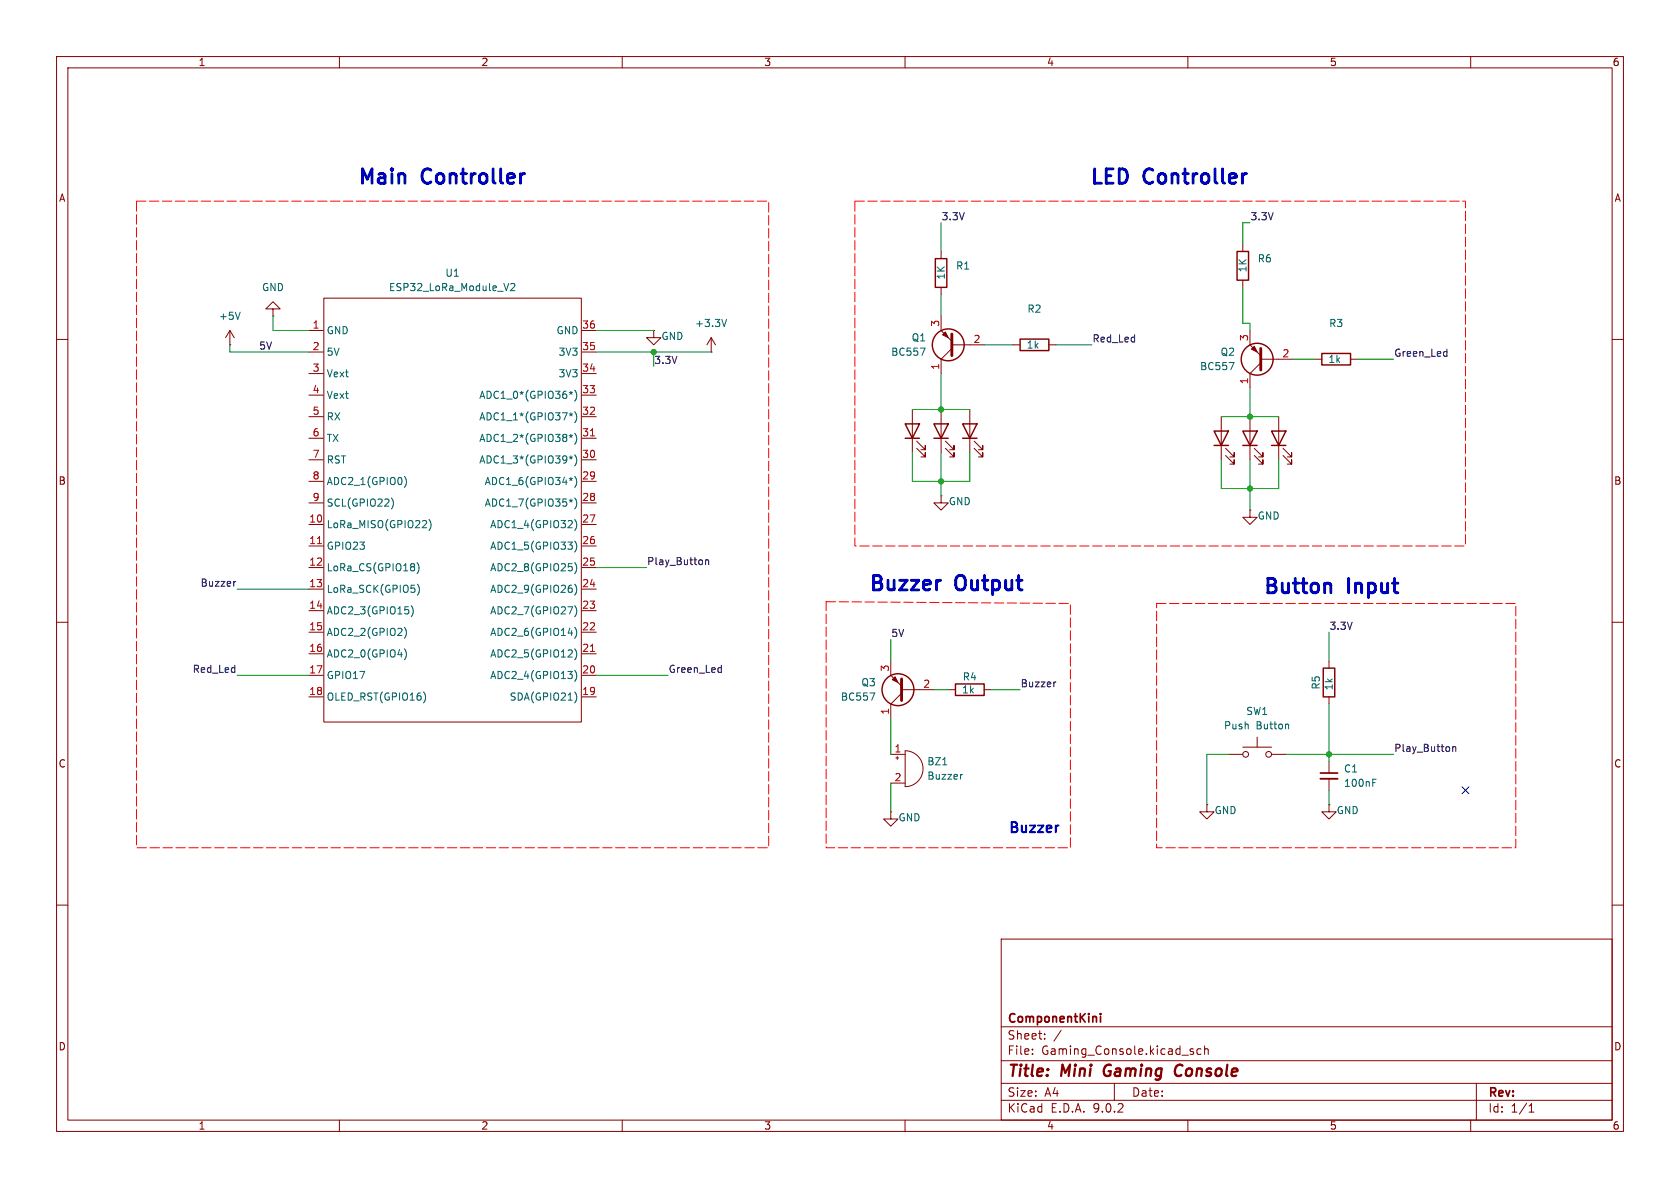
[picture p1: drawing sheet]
<svg xmlns="http://www.w3.org/2000/svg" width="297mm" height="210mm" viewBox="0 0 297 210" stroke-linecap="round" stroke-linejoin="round" font-family="sans-serif">
<g fill="none" stroke="#840000" stroke-width=".18">
<path d="M10 10h277v190h-277zM12 12h273v186h-273zM60 10v2M110 10v2M160 10v2M210 10v2M260 10v2M40.6 58.4l-.7 1.3M40.6 58.4l.8 1.3M40.6 58.4v2.6M48.3 54.6h1.2l-1.2-1.3-1.3 1.3h1.3v1.3M48.3 55.9h.1"/>
<path d="M54.6 58.4h2.5M57.2 52.7h45.6v74.9h-45.6zM102.9 58.4h2.5M115.6 58.4v1.3h1.2l-1.2 1.3-1.3-1.3h1.3M115.6 58.4h.1M125.7 59.7l-.7 1.3M125.7 59.7l.8 1.3M125.7 59.7v2.5M166.4 55.9v2.5l1.9 1.9M166.4 44.5v1.2M166.4 50.8v1.3M219.7 43.2v1.3"/>
<path d="M219.7 49.5v1.3M221 58.4v2.6l1.9 1.9M10 60h2M40.6 61h.1M54.6 62.2h2.5M54.6 66h2.5M54.6 69.9h2.5M54.6 73.7h2.5M54.6 77.5h2.5M102.9 62.2h2.5M102.9 66h2.5M102.9 69.9h2.5"/>
<path d="M102.9 73.7h2.5M102.9 77.5h2.5M125.7 62.2h.1M161.3 72.4v7.6M162.1 79.2l1.5 1.6v-.8v.8h-.8M162.1 78l1.5 1.5v-.8v.8h-.8M166.4 72.4v7.6M167.1 79.2l1.6 1.6v-.8v.8h-.8M167.1 78l1.6 1.5v-.8v.8h-.8M168.3 61h5.7M168.3 61.6l-1.9 1.9v2.5M171.4 72.4v7.6"/>
<path d="M172.2 79.2l1.5 1.6v-.8v.8h-.7M172.2 78l1.5 1.5v-.8v.8h-.7M179.1 61h1.2M185.4 61h1.3M215.9 73.7v7.6M216.7 79.2l1.5 1.6v-.8v.8h-.8M221 73.7v7.6M221.7 79.2l1.6 1.6v-.8v.8h-.8M222.9 63.5h5.7M222.9 64.1l-1.9 1.9v2.6M226.1 73.7v7.6M226.8 79.2l1.5 1.6v-.8v.8h-.7"/>
<path d="M232.4 63.5h1.3M238.8 63.5h1.2M285 60h2M54.6 81.3h2.5M54.6 85.1h2.5M54.6 88.9h2.5M54.6 92.7h2.5M54.6 96.5h2.5M102.9 81.3h2.5M102.9 85.1h2.5M102.9 88.9h2.5M102.9 92.7h2.5"/>
<path d="M102.9 96.5h2.5M166.4 87.6v1.3h1.2l-1.2 1.3-1.3-1.3h1.3M166.4 87.6h.1M216.7 80.5l1.5 1.5v-.7v.7h-.8M221 90.2v1.2h1.2l-1.2 1.3-1.3-1.3h1.3M221 90.2h.1M221.7 80.5l1.6 1.5v-.7v.7h-.8M226.8 80.5l1.5 1.5v-.7v.7h-.7M10 110h2M54.6 100.3h2.5M54.6 104.1h2.5M54.6 108h2.5"/>
<path d="M54.6 111.8h2.5M54.6 115.6h2.5M54.6 119.4h2.5M102.9 100.3h2.5M102.9 104.1h2.5M102.9 108h2.5M102.9 111.8h2.5M102.9 115.6h2.5M102.9 119.4h2.5M157.5 116.8v2.6l1.9 1.9M234.9 116.8v1.3M285 110h2"/>
<path d="M54.6 123.2h2.5M102.9 123.2h2.5M157.5 133.4h2.5M157.5 138.4h2.5M158.4 134h.5M158.6 133.7v.5M159.4 121.9h5.7M159.4 122.6l-1.9 1.9v2.5M160 132.7a3.2 3.2 0 0 1 3.2 3.2 3.2 3.2 0 0 1-3.2 3.2zM167.6 121.9h1.3M174 121.9h1.3M217.2 133.4h2.5"/>
<path d="M219.7 132.1h5.1M222.2 130.3v1.8M224.8 133.4h2.5M234.9 123.2v1.3M234.9 134.6v2.1M234.9 137.7v2M157.5 143.5v1.3h1.2l-1.2 1.3-1.3-1.3h1.3M157.5 143.5h.1M213.4 142.2v1.3h1.2l-1.2 1.3-1.3-1.3h1.3M213.4 142.2h.1M234.9 142.2v1.3h1.3l-1.3 1.3-1.2-1.3h1.2M234.9 142.2h.1"/>
<path d="M10 160h2M177 166h108v32h-108zM285 160h2M60 198v2M110 198v2M160 198v2M177 194.5h108M177 191.5h108M177 187.5h108M177 181.5h108M182.5 186.3v.1M182.5 185.5v.1"/>
<path d="M184.7 183.6v.1M184.7 182.8v.1M187.6 182.1l-1.3 2M197 191.5v3M210 198v2M210.6 185.9l.4 .1v.2l-.2 .2h-.3M210.6 185.4l.4 .1M212.3 185.5l-.4-.1-.3 .3v.4l.1 .2h.6M213 185.5l.2-.1 .3 .1 .1 .9M213 184.9v1.5M260 198v2M261 191.5v6.5"/>
<path d="M270.3 196.6h.9M270.3 195.5l.4-.4v1.5"/>
<circle cx="220.2" cy="133.4" r=".51"/>
<circle cx="224.3" cy="133.4" r=".51"/>
</g>
<path d="M195.4 188.5a1.27 1.27 0 0 0 0 1.6M208.7 188.2a1.13 1.13 0 0 0-1 .7 1.13 1.13 0 0 0 .3 1.2l.3 .1 .4-.1" fill="none" stroke="#840000" stroke-width=".4"/>
<path d="M233.4 136.7h3.1M194.6 179.2v.1M194.6 179.7v1" fill="none" stroke="#840000" stroke-width=".3"/>
<g fill="none" stroke="#840000" stroke-width=".25">
<path d="M165.4 45.7h2v5.1h-2zM180.3 59.9h5.1v2.1h-5.1zM218.7 44.5h2v5h-2zM160 74.9h2.6l-1.3 2.6zM160 77.5h2.6M165.1 74.9h2.5l-1.2 2.6zM165.1 77.5h2.5M170.2 74.9h2.5l-1.3 2.6zM170.2 77.5h2.5M214.6 76.2h2.6l-1.3 2.5zM214.6 78.7h2.6M219.7 76.2h2.5l-1.2 2.5z"/>
<path d="M219.7 78.7h2.5M224.8 76.2h2.5l-1.2 2.5zM224.8 78.7h2.5M233.7 62.5h5.1v2h-5.1zM233.9 118.1h2.1v5.1h-2.1zM168.9 120.9h5.1v2h-5.1z"/>
<circle cx="167.6" cy="61" r="2.82"/>
<circle cx="222.2" cy="63.5" r="2.82"/>
<circle cx="158.7" cy="121.9" r="2.82"/>
</g>
<path d="M168.3 59.1v3.8M222.9 61.6v3.8M159.4 120v3.8" fill="none" stroke="#840000" stroke-width=".51"/>
<g fill="#840000" stroke="#840000" stroke-width=".18">
<path d="M221.2 61.7l.5-.5 .5 1z"/>
<path d="M166.6 59.2l.5-.5 .5 1z"/>
<path d="M157.7 120.1l.5-.5 .5 1.1z"/>
</g>
<g fill="none" stroke="#006464" stroke-width=".18">
<path d="M42.5 55.2l-.5 1.3M89.9 50.1l-.4 1.3M90.3 50.2l.5-.1 .2 .4-.8 .9h.8M128.5 56.5l-.5 1.2M100.6 69.3l.3 .2M100.6 73.2l.3 .1M100.6 77l.3 .1M100.9 69.2v.3M100.9 73v.3M100.9 76.8v.3M100.9 69.5l-.2 .2M100.9 69.5l.2 .2"/>
<path d="M100.9 73.3l-.2 .2M100.9 73.3l.2 .2M100.9 77.1l-.2 .2M100.9 77.1l.2 .2M101.2 69.3l-.3 .2M101.2 73.2l-.3 .1M101.2 77l-.3 .1M101.6 69a1.46 1.46 0 0 1 0 1.9M101.6 72.8a1.46 1.46 0 0 1 0 1.9M101.6 76.6a1.46 1.46 0 0 1 0 1.9M162.7 61.5h.8l-.5 1.3M217.3 64.1h.8l-.5 1.2"/>
<path d="M69.2 88a1.46 1.46 0 0 1 0 2M71.5 84.2a1.46 1.46 0 0 1 0 2M73.7 99.5a1.46 1.46 0 0 1 0 1.9M75.8 91.8a1.46 1.46 0 0 1 0 2M100.6 80.8l.3 .1M100.9 80.6v.3M100.9 80.9l-.2 .2M100.9 80.9l.2 .2M101.2 80.8l-.3 .1M101.2 84.6l-.3 .1 .2 .2M101.2 88.4l-.3 .1 .2 .3M101.6 80.4a1.46 1.46 0 0 1 0 1.9"/>
<path d="M101.6 84.2a1.46 1.46 0 0 1 0 2M101.6 88a1.46 1.46 0 0 1 0 2M101.6 91.8a1.46 1.46 0 0 1 0 2M101.6 95.6a1.46 1.46 0 0 1 0 2M101.6 99.5a1.46 1.46 0 0 1 0 1.9M71.5 110.9a1.46 1.46 0 0 1 0 1.9M71.5 114.7a1.46 1.46 0 0 1 0 1.9M72.7 107.1a1.46 1.46 0 0 1 0 1.9M73.8 103.3a1.46 1.46 0 0 1 0 1.9M101.6 103.3a1.46 1.46 0 0 1 0 1.9M101.6 107.1a1.46 1.46 0 0 1 0 1.9M101.6 110.9a1.46 1.46 0 0 1 0 1.9"/>
<path d="M101.6 114.7a1.46 1.46 0 0 1 0 1.9M101.6 118.5a1.46 1.46 0 0 1 0 1.9M75.1 122.6l.1 .6-.1 .8M101.7 122.4a1.49 1.49 0 0 1 0 1.8M153.8 122.5h.8l-.5 1.3M166.7 135.2h.7M170.2 136.9l-.3 .1M227.6 128l.2 .2v.6M242.7 138.4h.4M242.7 137.7h.6"/>
</g>
<path d="M233.4 137.7h3.1" fill="none" stroke="#840000" stroke-width=".33"/>
<path d="M104.4 77.1h.7M56.1 96.1h.7M104.4 115.2h.7" fill="none" stroke="#a90000" stroke-width=".18"/>
<path d="M24.1 35.6h111.8v114.3h-111.8v-114.3M151.1 35.6h108v60.9h-108v-60.9M146 106.4l43.2 .3v43.2h-43.2v-43.5M204.5 106.7h63.5v43.2h-63.5z" fill="none" stroke="#f00" stroke-width=".18" stroke-dasharray="1.7 .6"/>
<path d="M255.7 62.1l.1 .1M255.8 61.7v1.3M255.8 62.9l-.1 .1M124.7 99v.8M124.7 99.1l.2-.1h.3l.1 .8M41.7 102.8h-.3M127.4 118l.1 .1M127.5 117.6v1.3M127.5 118.8l-.1 .1M186.7 120.6h-.3M256.8 132v.8M256.8 132.1l.2-.1 .3 .1 .1 .7" fill="none" stroke="#0f0f0f" stroke-width=".18"/>
<g fill="none" stroke="#009600" stroke-width=".18">
<path d="M166.4 39.4v5.1M221 39.4h-1.3v3.8M48.3 55.9v2.5h6.3M105.4 58.4h10.2M166.4 52.1v3.8M219.7 50.8v6.4h1.3v1.2M40.6 61v1.2h14M105.4 62.2h20.3M115.6 62.2v2.6M161.3 72.4h10.1M166.4 66v6.4M174 61h5.1"/>
<path d="M186.7 61h6.3M215.9 73.7h10.2M221 68.6v5.1M228.6 63.5h3.8M240 63.5h6.4M161.3 80v5.1h10.1v-5.1M166.4 80v7.6M215.9 81.3v5.1h10.2v-5.1M221 81.3v8.9M41.9 104.1h12.7M41.9 119.4h12.7M105.4 119.4h12.7"/>
<path d="M105.4 100.3h8.9M157.5 113v3.8M234.9 111.8v5M157.5 127v6.4M157.5 138.4v5.1M165.1 121.9h2.5M175.3 121.9h5M217.2 133.4h-3.8v8.8M227.3 133.4h19.1M234.9 124.5v10.1M234.9 139.7v2.5"/>
</g>
<path d="M258.5 139.1l1.2 1.2M259.7 139.1l-1.2 1.2" fill="none" stroke="#000084" stroke-width=".18"/>
<path d="M92.5 30.7h.2M220.1 30.7h.3M166.1 102.6h.2" fill="none" stroke="#0000c2" stroke-width=".51"/>
<path d="M187 145.9h.2" fill="none" stroke="#0000c2" stroke-width=".36"/>
<g fill="#009600" stroke="#009600" stroke-width=".18">
<circle cx="221" cy="73.7" r=".46"/>
<circle cx="115.6" cy="62.2" r=".46"/>
<circle cx="166.4" cy="72.4" r=".46"/>
<circle cx="221" cy="86.4" r=".46"/>
<circle cx="234.9" cy="133.4" r=".46"/>
<circle cx="166.4" cy="85.1" r=".46"/>
</g>
<g font-size="3.5" fill="#0000c2">
<text x="63" y="33.3">Main</text>
<text x="74.6" y="33.3">Controller</text>
<text x="192.4" y="33.3">LED</text>
<text x="202.2" y="33.3">Controller</text>
<text x="153.3" y="105.2">Buzzer</text>
<text x="169" y="105.2">Output</text>
<text x="223" y="105.7">Button</text>
<text x="238.3" y="105.7">Input</text>
</g>
<g font-size="2.8" fill="#840000">
<text x="178" y="190.9">Title:</text>
<text x="187.7" y="190.9">Mini</text>
<text x="196" y="190.9">Gaming</text>
<text x="209.4" y="190.9">Console</text>
</g>
<text font-size="2.5" fill="#0000c2" x="178.1" y="147.7">Buzzer</text>
<g font-size="2.1" fill="#840000">
<text x="178" y="184">Sheet:</text>
<text x="178" y="181.2">ComponentKini</text>
<text x="178" y="186.7">File:</text>
<text x="184.1" y="186.7">Gaming_Console.kicad_sch</text>
<text x="178" y="196.9">KiCad</text>
<text x="178" y="194.1">Size:</text>
<text x="184.7" y="194.1">A4</text>
<text x="185.7" y="196.9">E.D.A.</text>
<text x="193.3" y="196.9">9.0.2</text>
<text x="200" y="194.1">Date:</text>
<text x="263" y="194.3">Rev:</text>
<text x="263" y="196.9">Id:</text>
<text x="267.1" y="196.9">1/1</text>
</g>
<g font-size="1.8" fill="#840000">
<text x="35" y="11.9">1</text>
<text x="85" y="11.9">2</text>
<text x="135" y="11.9">3</text>
<text x="185" y="11.9">4</text>
<text x="235" y="11.9">5</text>
<text x="285" y="11.9">6</text>
<text x="10.3" y="35.9">A</text>
<text x="285.3" y="35.9">A</text>
<text x="10.3" y="85.9">B</text>
<text x="285.3" y="85.9">B</text>
<text x="10.3" y="135.9">C</text>
<text x="285.3" y="135.9">C</text>
<text x="10.3" y="185.9">D</text>
<text x="285.3" y="185.9">D</text>
<text x="35" y="199.9">1</text>
<text x="85" y="199.9">2</text>
<text x="135" y="199.9">3</text>
<text x="185" y="199.9">4</text>
<text x="235" y="199.9">5</text>
<text x="285" y="199.9">6</text>
</g>
<g font-size="1.8" fill="#0f0f0f">
<text x="166.4" y="39">3.3V</text>
<text x="221" y="39">3.3V</text>
<text x="45.7" y="61.9">5V</text>
<text x="115.6" y="64.4">3.3V</text>
<text x="193" y="60.6">Red_Led</text>
<text x="246.4" y="63.2">Green_Led</text>
<text x="114.3" y="100">Play_Button</text>
<text x="35.4" y="103.8">Buzzer</text>
<text x="157.5" y="112.7">5V</text>
<text x="234.9" y="111.4">3.3V</text>
<text x="34" y="119">Red_Led</text>
<text x="118.1" y="119">Green_Led</text>
<text x="180.3" y="121.6">Buzzer</text>
<text x="246.4" y="133">Play_Button</text>
</g>
<g font-size="1.8" fill="#006464">
<text x="168.9" y="47.9">R1</text>
<text x="222.3" y="46.6">R6</text>
<text x="46.2" y="51.7">GND</text>
<text x="68.7" y="51.7">ESP32_LoRa_Module_V2</text>
<text x="78.6" y="49.1">U1</text>
<text x="167.2" y="49.5" transform="rotate(-90 167.2 49.5)">1K</text>
<text x="220.6" y="48.3" transform="rotate(-90 220.6 48.3)">1K</text>
<text x="38.6" y="56.7">+5V</text>
<text x="57.7" y="59.3">GND</text>
<text x="98.3" y="59.3">GND</text>
<text x="122.8" y="58">+3.3V</text>
<text x="181.5" y="55.5">R2</text>
<text x="234.9" y="58">R3</text>
<text x="57.7" y="63.1">5V</text>
<text x="98.7" y="63.1">3V3</text>
<text x="116.8" y="60.3">GND</text>
<text x="157.4" y="63.1">BC557</text>
<text x="161.1" y="60.6">Q1</text>
<text x="181.4" y="61.8">1k</text>
<text x="212.1" y="65.6">BC557</text>
<text x="215.7" y="63.1">Q2</text>
<text x="234.7" y="64.4">1k</text>
<text x="57.7" y="66.9">Vext</text>
<text x="57.7" y="70.7">Vext</text>
<text x="84.6" y="70.7">ADC1_0*(GPIO36*)</text>
<text x="98.7" y="66.9">3V3</text>
<text x="57.7" y="74.5">RX</text>
<text x="84.6" y="74.5">ADC1_1*(GPIO37*)</text>
<text x="57.7" y="78.3">TX</text>
<text x="57.7" y="82.1">RST</text>
<text x="84.6" y="78.3">ADC1_2*(GPIO38*)</text>
<text x="84.6" y="82.1">ADC1_3*(GPIO39*)</text>
<text x="57.7" y="86">ADC2_1(GPIO0)</text>
<text x="57.7" y="89.8">SCL(GPIO22)</text>
<text x="85.6" y="86">ADC1_6(GPIO34*)</text>
<text x="85.6" y="89.8">ADC1_7(GPIO35*)</text>
<text x="167.6" y="89.5">GND</text>
<text x="57.7" y="93.6">LoRa_MISO(GPIO22)</text>
<text x="86.6" y="93.6">ADC1_4(GPIO32)</text>
<text x="222.2" y="92">GND</text>
<text x="57.7" y="97.4">GPIO23</text>
<text x="57.7" y="101.2">LoRa_CS(GPIO18)</text>
<text x="86.6" y="97.4">ADC1_5(GPIO33)</text>
<text x="86.6" y="101.2">ADC2_8(GPIO25)</text>
<text x="57.7" y="105">LoRa_SCK(GPIO5)</text>
<text x="86.6" y="105">ADC2_9(GPIO26)</text>
<text x="57.7" y="108.8">ADC2_3(GPIO15)</text>
<text x="57.7" y="112.6">ADC2_2(GPIO2)</text>
<text x="86.6" y="108.8">ADC2_7(GPIO27)</text>
<text x="86.6" y="112.6">ADC2_6(GPIO14)</text>
<text x="57.7" y="116.4">ADC2_0(GPIO4)</text>
<text x="86.6" y="116.4">ADC2_5(GPIO12)</text>
<text x="57.7" y="120.2">GPIO17</text>
<text x="57.7" y="124.1">OLED_RST(GPIO16)</text>
<text x="86.6" y="120.2">ADC2_4(GPIO13)</text>
<text x="90" y="124.1">SDA(GPIO21)</text>
<text x="148.6" y="124.1">BC557</text>
<text x="152.2" y="121.5">Q3</text>
<text x="170" y="122.8">1k</text>
<text x="170.1" y="120.5">R4</text>
<text x="233.5" y="122" transform="rotate(-90 233.5 122)">R5</text>
<text x="235.8" y="122.1" transform="rotate(-90 235.8 122.1)">1k</text>
<text x="216.3" y="129.1">Push</text>
<text x="220.2" y="126.6">SW1</text>
<text x="222" y="129.1">Button</text>
<text x="163.8" y="135.5">BZ1</text>
<text x="237.5" y="136.8">C1</text>
<text x="163.8" y="138">Buzzer</text>
<text x="237.5" y="139.3">100nF</text>
<text x="158.7" y="145.4">GND</text>
<text x="214.6" y="144.1">GND</text>
<text x="236.2" y="144.1">GND</text>
</g>
<g font-size="1.8" fill="#a90000">
<text x="55.2" y="58.2">1</text>
<text x="102.8" y="58.2">36</text>
<text x="166.1" y="57.9" transform="rotate(-90 166.1 57.9)">3</text>
<text x="55.2" y="62">2</text>
<text x="55.2" y="65.8">3</text>
<text x="102.8" y="62">35</text>
<text x="102.8" y="65.8">34</text>
<text x="166.1" y="65.5" transform="rotate(-90 166.1 65.5)">1</text>
<text x="172" y="60.7">2</text>
<text x="220.7" y="60.4" transform="rotate(-90 220.7 60.4)">3</text>
<text x="226.6" y="63.2">2</text>
<text x="55.2" y="69.6">4</text>
<text x="102.8" y="69.6">33</text>
<text x="220.7" y="68" transform="rotate(-90 220.7 68)">1</text>
<text x="55.2" y="73.4">5</text>
<text x="55.2" y="77.2">6</text>
<text x="102.8" y="73.4">32</text>
<text x="102.8" y="77.2">31</text>
<text x="55.2" y="81">7</text>
<text x="102.8" y="81">30</text>
<text x="55.2" y="84.8">8</text>
<text x="55.2" y="88.6">9</text>
<text x="102.8" y="84.8">29</text>
<text x="102.8" y="88.6">28</text>
<text x="54.6" y="92.5">10</text>
<text x="102.8" y="92.5">27</text>
<text x="54.6" y="96.3">11</text>
<text x="54.6" y="100.1">12</text>
<text x="102.8" y="96.3">26</text>
<text x="102.8" y="100.1">25</text>
<text x="54.6" y="103.9">13</text>
<text x="54.6" y="107.7">14</text>
<text x="102.8" y="103.9">24</text>
<text x="102.8" y="107.7">23</text>
<text x="54.6" y="111.5">15</text>
<text x="102.8" y="111.5">22</text>
<text x="54.6" y="115.3">16</text>
<text x="54.6" y="119.1">17</text>
<text x="102.8" y="115.3">21</text>
<text x="102.8" y="119.1">20</text>
<text x="157.2" y="118.8" transform="rotate(-90 157.2 118.8)">3</text>
<text x="54.6" y="122.9">18</text>
<text x="102.8" y="122.9">19</text>
<text x="163.1" y="121.7">2</text>
<text x="157.2" y="126.4" transform="rotate(-90 157.2 126.4)">1</text>
<text x="158" y="133.1">1</text>
<text x="158" y="138.2">2</text>
</g>
</svg>
